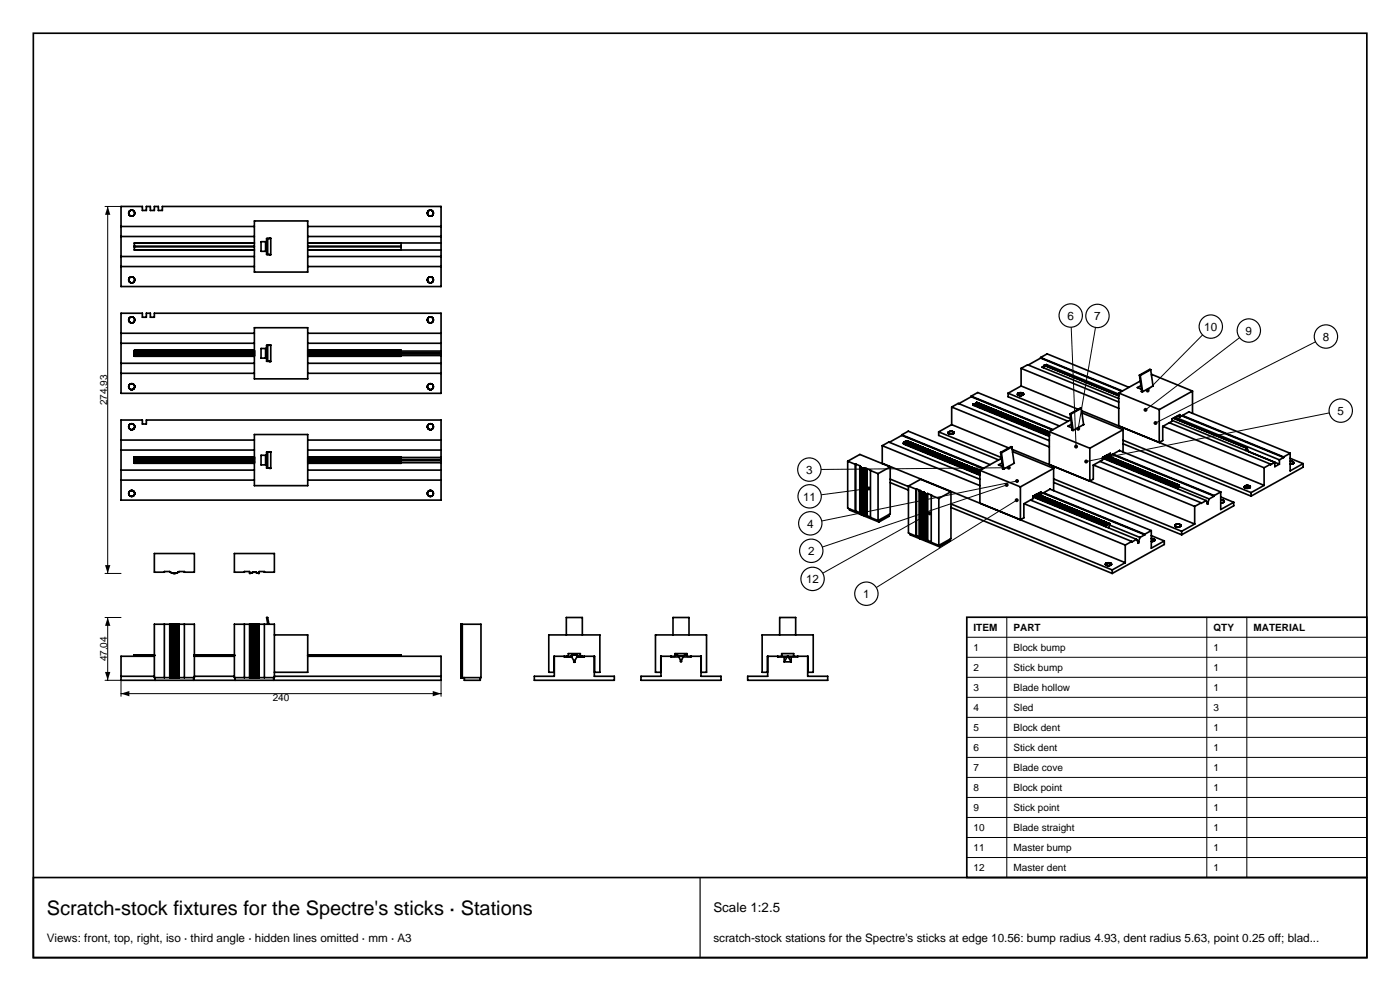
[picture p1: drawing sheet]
<svg xmlns="http://www.w3.org/2000/svg" width="420mm" height="297mm" viewBox="0 0 420 297" stroke-linecap="round" stroke-linejoin="round" font-family="sans-serif">
<g fill="none" stroke="#000" stroke-width=".5">
<path d="M10 10h400.1v277h-400.1zM36.3 61.9h6.4v1.2h1.2v-1.2h1.2v1.2h1.2v-1.2h1.2v1.2h1.2v-1.2h83.6v24h-96zM36.3 79.9h40M36.3 76.9h40M36.3 70.9h40M36.3 67.9h40M40 63.1l.1 .1M40.3 73.9h36M40.3 73.8h36M76.3 72.8h-36v2.1h36M76.3 66.2h16v15.3h-16zM78.3 72.4h1.4v2.9h-1.4z"/>
<path d="M80.3 71.5v4.8M80.8 71.5l.4-.1v5l-.4-.1M81.2 71.5h-1.2v4.8h1.2M92.3 79.9h40M92.3 76.9h40M92.3 70.9h40M92.3 67.9h40M92.3 74.9h40M92.3 73.9h28M92.3 73.8h28M120.3 72.9v2M128.4 64.4l-.1-1 .8-.4 .8 .4v1"/>
<path d="M128.4 64.4v.1M128.4 64.5l.3 .2M128.7 64.7h.1M129.6 64.7h-.8M129.6 64.6v.1M129.8 64.5l-.2 .1M129.9 64.4l-.1 .1M132.3 72.8l-40 .1M36.3 93.9h6.4v1.2h1.2v-1.2h1.2v1.2h1.2v-1.2h86v24h-96zM36.3 99.9h40M40 95.1l.1 .1M40 95.1h-.9l-.5 .8 .5 .8 .9-.1"/>
<path d="M40 83.1l.1 .1M40 83.1h-.9l-.5 .8 .5 .8 .9-.1M40.1 95.2l.1 .2M40.1 96.6h-.1M40.1 83.2l.3 .7-.3 .7M40.1 84.6h-.1M40.2 95.4h.1M40.3 95.4l.1 .8M40.3 96.3l-.2 .3M40.4 96.2l-.1 .1M76.3 98.2h16v15.3h-16zM92.3 99.9h40"/>
<path d="M128.4 83.4l-.1 .9 .8 .5 .8-.5v-.9M128.4 83.3v.1M128.7 83.1l-.3 .2M128.8 83h.6l.4 .3M128.8 83l-.1 .1M129.8 83.3l.1 .1M36.3 111.9h40M36.3 108.9h40M36.3 102.9h40M38.9 115.2l-.1 .1M40.3 105.8h36M40.3 106.1h36"/>
<path d="M40.3 105.2h36M40.3 106.6h36M40.3 106.7h36M40.3 106.5h36M40.3 106.4h36M40.3 106.3h36M40.3 106.2h36M40.3 105.9h36M40.3 105.7h36M40.3 105.6h36M40.3 105.5h36M40.3 105.4h36"/>
<path d="M40.3 105.3h36M40.3 105.1h36M40.3 105h36M76.3 105h-36v1.8h36M78.3 104.4h1.4v2.9h-1.4zM80.3 103.5v4.8M80.8 103.5l.4-.1v5l-.4-.1M81.2 103.5h-1.2v4.8h1.2M92.3 105h28v1.8h-28M92.3 111.9h40M92.3 108.9h40M92.3 102.9h40"/>
<path d="M92.3 105.2h40M92.3 106.7h28M92.3 106.6h28M92.3 106.5h28M92.3 106.4h28M92.3 106.3h28M92.3 106.2h28M92.3 106.1h28M92.3 105.9h28M92.3 105.8h28M92.3 105.7h28M92.3 105.6h28"/>
<path d="M92.3 105.5h28M92.3 105.4h28M92.3 105.3h28M92.3 105.1h28M92.3 105h28M128.7 115.1l-.5 .8 .5 .8M128.7 116.7h.1M128.8 115l.8 .1M128.8 115l-.1 .1M129.6 115.1h.1M129.6 115.1l.4 .5-.1 .7-.4 .4h-.7M132.3 105.7l-40 .1"/>
<path d="M132.3 106l-40 .1M132.3 106.6h-40M291.4 118.7l1.9-1.1 24.6 10.1M291.4 118.9l-3.8 2.1M291.4 118.7v.2M291.4 118.9l24.3 10M291.4 118.7l24.5 10.1M302.4 117.9v1l18 7.4M302.4 117.9l18.8 7.6M305.3 118.1v.1M305.3 118.1h.1M305.3 118.2v.1"/>
<path d="M305.3 118v.1M305.3 118h.1M305.3 118.3h.1M305.3 117.9v.1M305.4 117.9h-.1M305.4 118.3v.1M305.4 117.9h.1M305.4 118.4h.1M305.5 117.8l-.1 .1M305.5 118.4h.1M305.6 117.8h1.2M305.6 117.8h-.1"/>
<path d="M306.3 115.7l-3.9 2.2M306.3 110.4v5.3M306.3 115.7l17.1 7M306.3 110.4l2-1.1 27.3 11.2M306.3 110.4l29.3 12M306.8 117.8h.1M306.8 118.4h-1.2M306.8 117.8l.2 .1M306.8 118.4h.1M307 117.9v.1M307 118.3l-.2 .1M307 118h.1"/>
<path d="M307 118.3h.1M307 118.2v.1M307 118l.1 .1M307 118.2h.1M307.1 118.1h.1M307.1 118.2h-.1M307.1 118.1v.1M312.2 107.1l1.9-1 24.6 10M312.2 107.3l-3.7 2.1M312.2 107.1v.2M312.2 107.3l24.4 10M312.2 107.1l24.5 10.1"/>
<path d="M313.2 109.7l-.6 .3 23 9.4M313.2 109.5l-.2 .7M313.2 109.5l22.4 9.1M314 109.3v.4M314 109.3l21.6 8.8M314 109.3l-.5 .2M335.6 117.8v9.8M335.6 117.8l12.2 5M341.8 112.4l.3 .1M341.8 112.4l.7 5M342.1 112.5l.7 4.9M342.1 114.2l-6.5 3.6"/>
<path d="M342.3 115.6l-1.1 .6 1.2 .3M345.2 110.8l-3.1 1.7M345.2 110.8l-.2-.1-3.2 1.7M345.2 110.8l.8 4.8-3.3 1.8-.2-.2M345.4 112.3l.2-.1 12.1 5M357.7 117.2l-9.9 5.6M357.7 117.2v6.7M36.3 125.9h6.4v1.2h1.2v-1.2h88.4v24h-96zM36.3 134.9h40M36.3 131.9h40M38.9 127.2l-.1 .1M40.3 137.7h36"/>
<path d="M40.3 138.1h36M40.3 137.1h36M40.3 138.7h36M40.3 138.6h36M40.3 138.5h36M40.3 138.4h36M40.3 138.3h36M40.3 138.2h36M40.3 138h36M40.3 137.9h36M40.3 137.8h36M40.3 137.6h36"/>
<path d="M40.3 137.4h36M40.3 137.3h36M40.3 137h36M76.3 136.9h-36v2l36-.1M76.3 130.2h16v15.3h-16zM78.3 136.4h1.4v2.9h-1.4zM80.3 135.5v4.8M80.8 135.5l.4-.1v5l-.4-.1M81.2 135.5h-1.2v4.8h1.2M92.3 136.9h28v2l-28-.1M92.3 134.9h40M92.3 131.9h40"/>
<path d="M92.3 137.7h40M92.3 137.1h40M92.3 138.7h28M92.3 138.6h28M92.3 138.5h28M92.3 138.4h28M92.3 138.3h28M92.3 138.2h28M92.3 138.1h28M92.3 138h28M92.3 137.9h28M92.3 137.8h28"/>
<path d="M92.3 137.6h28M92.3 137.4h28M92.3 137.3h28M92.3 137.1h28M92.3 137h28M128.7 127.1l-.5 .8 .5 .8M128.7 128.7h.1M128.8 127l.8 .1M128.8 127l-.1 .1M129.6 127.1h.1M129.6 127.1l.4 .6-.1 .6-.4 .4h-.7M132.3 138l-40 .1"/>
<path d="M132.3 138.7h-40M254.3 138.2v14.1l2.3 .9M254.3 138.2l3.7-2 9.1 3.7M254.3 138.2l2.3 1M256.6 139.2v14M256.7 139.1v14.1M256.7 139.1l-.1 .1M256.7 139.1l1.2 .5M257.9 139.6v14.1M257.9 139.6l.1 .1M258 139.7v14.2M258 139.7v.1"/>
<path d="M258 139.8h.1M258 139.8l.1 .1M258.1 139.9v14.1M258.1 139.9h.1M258.1 139.9l.1 .1M258.2 140v14.1M258.2 140l.1 .1M264.7 138.8l-.1 .1M264.7 133.6v5.2M264.7 138.8l72.9 29.8M264.7 133.6l1.9-1.1 27.4 11.2M264.7 133.6l29.3 11.9"/>
<path d="M267.1 139.9v14.1l-3.7 2M267.1 139.9l-3.7 2M270.5 130.3l2-1.1 24.5 10.1M270.5 130.5l-3.7 2.1M270.5 130.3v.2M270.5 130.5l24.4 9.9M270.5 130.3l24.6 10M271 132.9l.1 .2 22.9 9.3M271 132.9l23 9.4M271 132.8v.1M271 132.8l23 9.4M271.1 132.8h-.1"/>
<path d="M271.1 132.8h.1M271.1 132.8l22.9 9.3M271.1 132.7v.1M271.1 132.7l22.9 9.3M271.2 132.7h-.1M271.2 132.7l22.8 9.3M271.3 132.6l-.1 .1M271.3 132.6l22.7 9.3M271.3 132.6h.1M271.3 132.6l22.7 9.2M271.4 132.5l-.1 .1M271.4 132.5l22.6 9.2"/>
<path d="M271.4 132.5h.1M271.5 132.4l-.1 .1M271.5 132.4h.1M271.5 132.4l22.5 9.2-22.5-9.2M271.6 132.3l22.4 9.2M271.6 132.3l-.1 .1M271.6 132.3h.1M271.7 132.3h-.1M271.7 132.3l22.3 9.1M271.7 132.3h.1M271.7 132.3l22.3 9M271.8 132.2l-.1 .1"/>
<path d="M271.8 132.2h.1M271.9 132.2h-.1M271.9 132.2l22.1 9M271.9 132.2h.1M272 132.2h-.1M272 132.2l22 9M272.1 132.2h-.1M272.1 132.2h.1M272.1 132.2l21.9 8.9M272.2 132.2h.1M281.6 129.4v1.1l18 7.3M281.6 129.4l18.8 7.7"/>
<path d="M284.4 129.7l.1 .1M284.4 129.7h.1M284.4 129.6v.1M284.5 129.6h-.1M284.5 129.8v.1M284.5 129.9h.1M284.5 129.5v.1M284.6 129.5h-.1M284.6 129.9h.1M284.6 129.5h.1M284.6 129.9v.1M284.6 129.4v.1"/>
<path d="M284.6 130l.2 .1M284.8 130.1h.1M284.9 130.1h.7M285.5 127.3l-3.9 2.1M285.5 122v5.3M285.5 127.3l17.1 7M285.5 122l2-1.1 27.3 11.2M285.5 122l29.3 12M285.6 129.3h.1M285.6 129.3l-1 .1M285.7 129.3l.3 .1M285.7 130.1h-.1"/>
<path d="M286 129.4l.1 .1M286 130l-.3 .1M286.1 129.5h.1M286.1 129.9l-.1 .1M286.1 129.9h.1M286.1 129.5l.1 .1M286.2 129.9h-.1M286.2 129.6h.1M286.2 129.8v.1M286.2 129.6v.1M286.2 129.8h.1M286.2 129.7h.1"/>
<path d="M286.2 129.7v.1M291.9 121.2l.1 .3 22.8 9.3M291.9 121.2h.1M291.9 121.2l22.9 9.4M292 121.2h-.1M292 121.2h.1M292.1 121.2h-.1M292.1 121.2l22.7 9.3M292.1 121.2h.1M292.2 121.2h-.1M292.3 121.1l-.1 .1M292.3 121.1l22.5 9.3-22.6-9.2"/>
<path d="M292.3 121.1h.1M292.4 121.1h-.1M292.4 121.1h.1M292.4 121.1l22.4 9.1M292.5 121l-.1 .1M292.5 121l22.3 9.2M292.6 121h-.1M292.6 121l22.2 9.1M292.6 121h.1M292.6 120.9l22.2 9.1M292.7 120.9l-.1 .1M292.7 120.9h.1"/>
<path d="M292.7 120.9l22.1 9M292.8 120.8l-.1 .1M292.8 120.8l22 9M292.9 120.8l21.9 8.9M292.9 120.7l-.1 .1M292.9 120.7l21.9 9M293 120.6l-.1 .1M293 120.6l21.8 9M293 120.6h.1M293 120.6l21.8 8.9M300.2 135.6l.2 .1M300.2 135.6l.7 4.9"/>
<path d="M300.4 135.7l.7 4.9M300.4 137.4l-6.4 3.6M300.6 138.7l-1.1 .6 1.3 .3M303.5 134l-.2-.1-3.1 1.7M303.5 134l-3.1 1.7M303.5 134l.7 4.8M303.7 134.7l54.7 22.4M303.8 135.5l.1-.1 12.2 5M304.2 138.8h.1M304.3 138.8l-3.2 1.8-.2-.2M314.8 129.4v9.8M314.8 129.4l12.1 4.9"/>
<path d="M321 124l.3 .1M321 124l.7 4.9M321.3 124.1l.7 4.9M321.3 125.8l-6.5 3.6M321.5 127.1l-1.1 .6 1.2 .4M324.4 122.4l-.3-.1-3.1 1.7M324.4 122.4l-3.1 1.7M324.4 122.4l.7 4.9M324.5 123.1l54.7 22.4M324.6 123.9l.2-.1 12.1 5M325.1 127.2l-3.2 1.8-.2-.2M326.9 134.3v9.9l1.1-.6v-4.2l2.8-1.6v-.7l2.3-1.3v.7"/>
<path d="M328 139.4l30.4 12.4M330 138.3l30.4 12.4M330.8 137.3l31.1 12.7M330.9 137.1l22 8.9M331 137l22 9M331.1 137l22 8.9M331.2 136.9l22 9M331.2 136.9l22.1 8.9M331.3 136.8l22 9M331.4 136.8l22 8.9M331.5 136.7l22 9M331.6 136.7l22 8.9"/>
<path d="M331.7 136.6l21.9 9M331.7 136.6l22 8.9M332.4 136.2l.7 .3M333.7 136.2l30.6 12.5M333.9 136.1l30.4 12.4M335.8 135l30.4 12.4M335.9 135l-2.8 1.5M335.9 135h.1M336.9 128.8l-10 5.5M336.9 128.8v6.7M336.9 133l38.4 15.7M336.9 131.9l38.4 15.7"/>
<path d="M347.8 122.8v9.8l1-.6v-4.2M348.9 127.8l30.3 12.4M350.8 126.7l30.4 12.4M351.6 126l32.2 13.1M352 125.3l22 9M352.1 125.3l22 9M352.5 125l31.3 12.8M353.2 124.7l.7 .3M353.9 125v-.7l-2.3 1.3v.7l-2.8 1.5M354.5 124.6l30.6 12.5M354.7 124.5l30.4 12.4M356.7 123.4l30.3 12.4"/>
<path d="M356.7 123.4l-2.8 1.6M356.7 123.4v.1M374 134.3l-.3 .7M374.1 134.3l.6 1.1M374.1 134.3h-.1M374.7 135.4h.1M381.2 139.1l-2 1.1M381.2 139.1v.2l1.2-.7v1.3l1.4-.8M383.8 137.8v1.3M385.1 136.9v.2M385.1 137.1l-1.3 .7M387 135.8v5.3l3.9-2.1"/>
<path d="M387 137.4l3.9 1.6M387 135.8l-1.9 1.1M387 138.3h.6M387.6 139.1h-.6M387.6 138.3h.1M387.7 139l-.1 .1M387.7 138.3l.3 .2M387.9 139h-.2M387.9 138.9v.1M388 138.5l.1 .1M388 138.8l-.1 .1M388.1 138.8h-.1"/>
<path d="M388.1 138.6h.1M388.1 138.8h.1M388.1 138.7v.1M388.1 138.6v.1M388.1 138.7h.1M390.9 139v1l-15.6 8.7M36.3 143.9h40M36.3 140.9h40M38.8 148.5h.1M92.3 143.9h40M92.3 140.9h40M128.7 147.1l-.5 .8 .5 .8"/>
<path d="M128.7 148.7h.1M128.8 147h.6l.5 .4 .1 .7-.4 .5M128.8 147l-.1 .1M129.6 148.7h-.8M129.6 148.6v.1M254.8 152.5v.3l8.9 3.6M256.7 153.2l1.2 .5M256.7 153.2h-.1M257.9 153.7h.1M258 153.7v.1M258 153.8v.1M258 153.9l.1 .1"/>
<path d="M258.1 154h.1M258.2 154v.1M258.2 154.1h.1M258.3 154.1l.1 .1M258.3 140.1v14M258.3 140.1h.1M258.4 154.2h.1M258.4 140.1v14.1M258.4 140.1h.1M258.4 140.1l.1 14.1M258.4 140.1l.1 .1M258.5 154.2v.1"/>
<path d="M258.5 154.3h.1M258.5 140.2v14.1M258.5 140.2h.1M258.6 154.3h.1M258.6 140.2v14.1M258.6 140.2l.1 .1M258.7 154.3h.1M258.7 140.3v14M258.7 140.3h.1M258.8 154.3l.1 .1M258.8 140.3v14M258.8 140.3h.1"/>
<path d="M258.9 154.4h.1M258.9 140.3v14.1M258.9 140.3h.1M259 154.4h.1M259 140.3v14.1M259 140.3l.1 .1M259.1 154.4l.1 .1M259.1 140.4v14M259.1 140.4h.1M259.2 154.5h.1M259.2 140.4v14.1M259.2 140.4h.1"/>
<path d="M259.3 154.5h.1M259.3 140.4v14.1M259.3 140.4h.1M259.4 154.5h.1M259.4 140.4v14.1M259.4 140.4h.1M259.5 154.5h.1M259.5 140.4v14.1M259.5 140.4h.1M259.6 154.5h.1M259.6 140.4v14.1M259.6 140.4h.1"/>
<path d="M259.7 154.5h.1M259.7 140.4v14.1M259.7 140.4h.1M259.8 154.5h.1M259.8 140.4v14.1M259.8 140.4h.1M259.9 154.5h.1M259.9 140.4v14.1M259.9 140.4h.1M260 140.4v14.1M260 154.5l1.1 .5M260 154.5h.1"/>
<path d="M260 140.4l1.1 .6M260 140.4h.1M261.1 141v14.1l2.3 .9M261.1 141l2.3 .9M263.4 141.9v14.1M263.7 155.9v.5M266.8 154.1v.6l-3.1 1.7M267.1 144.6l5.4 2.3M267.1 143.6l5.4 2.2M272.5 145.7v14l2.3 1M272.5 145.7l3.7-2.1 9.1 3.8M272.5 145.7l2.3 .9"/>
<path d="M273.1 160v.3l8.8 3.6M274.8 146.6v14.1M274.9 146.5l1.2 .5-.3 .2M274.9 146.5v14.1M274.9 146.5l-.1 .1M275.8 147.2v14.1l.1 .1M275.8 147.2l.1 .1M275.9 147.3v14.1M275.9 147.3h.1M276 147.3v14.1M276 147.3h.1M276.1 147.3v14.1"/>
<path d="M276.1 147.3h.1M276.2 147.3v14.1M276.2 147.3h.1M276.2 147.3h.2M276.3 147.3v14.1M276.4 147.3v14.1M276.4 147.3l.1 .1M276.5 147.4v14M276.5 147.4h.1M276.6 147.4v14.1M276.6 147.4h.1M276.7 147.4v14.1"/>
<path d="M276.7 147.4h.1M276.8 147.4v14.1M276.8 147.4h.1M276.8 147.4l.1 .1M276.9 147.5v14M276.9 147.5h.1M277 147.5v14.1M277 147.5h.1M277 147.5l.1 14.1M277.1 147.5v.1M277.1 147.6v14M277.1 147.6h.1"/>
<path d="M277.2 147.6v14.1M277.2 147.6h.1M277.3 147.6v14.1M277.3 147.6h.1M277.3 147.6l.1 14.1M277.3 147.6l.1 .1M277.4 147.7h.1M277.4 147.7v14.1M277.5 147.7v14.1M277.5 147.7v.1M277.5 147.8h.1M277.6 147.8v14.1"/>
<path d="M277.6 147.8h.1M277.6 147.8v.1M277.6 147.9l.1 14.1M277.6 147.9h.1M277.7 147.9h.1M277.7 147.9l.1 14.2M277.7 147.9v.1M277.7 148h.1M277.8 148h.1M277.8 148v14.1M277.8 148l.1 .1M277.9 148.1v14.1"/>
<path d="M278.3 147.9l1.1 .6M278.3 147.9v14.1M278.3 147.9l-.4 .2M279.4 148.5v14l2.2 1M279.4 148.5l2.2 .9M281.6 149.4v14.1M285.3 152.1l48.4 19.8M285.3 151l48.4 19.8M285.3 147.4l-3.7 2M285.3 147.4v14l-3.7 2.1M294 141v9.8M294 141l12.1 4.9"/>
<path d="M306.1 145.9v9.9l1.1-.6v-4.2l2.7-1.6v-.7M307.2 150.9l30.4 12.5M309.2 149.9l30.3 12.4M309.9 149l31.1 12.6M309.9 148.8l21.8 8.9M309.9 148.7l21.9 8.9M310 148.7l21.8 8.9M310.1 148.6l21.8 8.9M310.2 148.6l21.8 8.9M310.3 148.5l21.7 8.9M310.3 148.5l21.8 8.8M310.4 148.4l21.8 8.9"/>
<path d="M310.5 148.4l21.7 8.8M310.6 148.4l21.7 8.8M310.7 148.3l21.7 8.8M310.8 148.3l21.6 8.8M310.8 148.2l21.8 8.8M310.9 148.2l21.8 8.8M311 148.1l21.8 8.9M311.1 148.1l21.9 8.9M311.5 147.8l.8 .3M312.3 148.1v-.7l-2.4 1.3M312.9 147.8l30.5 12.5M313.1 147.7l30.3 12.4"/>
<path d="M315 146.6l30.4 12.4M315.1 146.6l-2.8 1.5M316.1 140.4l-10 5.5M316.1 140.4v6.6M316.1 144.6l38.4 15.7M316.1 143.5l38.4 15.7M331.7 157.7l.2 .2M331.8 157.7h-.1M331.8 157.6v.1M331.8 157.6h.1M332 157.5l-.2 .1M332 157.4v.1"/>
<path d="M332.1 157.3l-.1 .1M332.2 157.3h-.1M332.2 157.2v.1M332.2 157.2h.1M332.3 157.2h-.1M332.4 157.1l-.1 .1M332.4 157.1h.1M332.5 157.1h-.1M332.6 157l-.1 .1M332.6 157h.1M332.7 157h-.1M332.7 157h.1"/>
<path d="M332.8 157h-.1M332.8 157h.1M332.9 157.4l9.1 3.7M332.9 157h.1M333 157h.1M333 157l-.4 1.2M345.4 159v5.3l3.9-2.2M345.4 159l-2 1.1M352.5 157.5h.1M352.5 157.5v.1M352.5 157.4v.1M352.5 157.6h.1"/>
<path d="M352.5 157.4h.1M352.5 157.6v.1M352.5 157.7l.5 .2M352.6 146l.2 .3M352.7 146h-.1M352.7 146h.1M352.8 146h-.1M352.8 146l-22-8.9 21.8 8.9M352.8 146h.1M352.9 146h-.1M352.9 146h.1M353 157.1l-.5 .3"/>
<path d="M353 157.9h.1M353 146h-.1M353 146h.1M353.1 157.1h.7M353.1 157.1h-.1M353.1 145.9l-.1 .1M353.1 145.9h.1M353.2 145.9h-.1M353.2 145.9h.1M353.3 145.8l-.1 .1M353.3 145.8h.1M353.4 145.8h-.1"/>
<path d="M353.4 145.7v.1M353.5 145.7h-.1M353.6 145.6l-.1 .1M353.6 145.6h.1M353.6 145.8l9.1 3.7M353.6 145.5v.1M353.7 145.5h-.1M353.7 145.4v.1M353.8 145.4l-22-8.9 21.9 9M353.8 145.4l-.4 1.2M353.8 145.4h-.1M353.8 157.1l.1 .1"/>
<path d="M353.8 157.9h-.7M353.9 157.2l.3 .2M353.9 157.9h-.1M354.2 157.7l-.3 .2M354.2 157.4h.1M354.2 157.6v.1M354.3 157.4v.1M354.3 157.5h.1M354.3 157.5l-.1 .1M354.5 159.2v1.1M358.4 157.1l-3.9 2.1M358.4 151.8v5.3"/>
<path d="M360.4 150.7l-2 1.1M361.9 150l-1.5 .9v-.2M361.9 150l.3 1.1 .2-.1M362.1 150.4l.3 .1M362.2 150.9l.2 .1M362.4 150.5v.5M362.7 149.5l-.3 1M364.3 148.7l-1.6 .8M364.3 148.5v.2M366.2 149.8l.7 .1M366.2 147.4v5.3l3.9-2.2M366.2 148.9l3.9 1.6"/>
<path d="M366.2 147.4l-1.9 1.1M366.9 149.9l.1 .1M366.9 150.6l-.7 .1M367 150.6h-.1M367 150l.2 .1M367.1 150.5l-.1 .1M367.1 150.5h.1M367.2 150.5h-.1M367.2 150.1h.1M367.2 150.4v.1M367.2 150.4h.1M367.2 150.1l.1 .1"/>
<path d="M367.3 150.4h-.1M367.3 150.2h.1M367.3 150.3v.1M367.3 150.3h.1M367.3 150.2v.1M370.1 150.5v1.1l-15.6 8.7M373.3 145.9v.1M373.3 145.9h.1M373.3 146l.1 .1M373.3 145.8v.1M373.3 145.8h.1M373.4 145.8h-.1"/>
<path d="M373.4 146.1h.1M373.4 146.1l.2 .2M373.6 145.6l-.2 .2M373.6 146.3h.1M373.7 145.6h1.1M373.7 145.6h-.1M374.8 145.6h.1M374.9 145.6l.1 .1M375 145.7h.1M375 146.1l-1.3 .2M375 145.7v.1M375 146.1h.1"/>
<path d="M375 145.8h.1M375.1 145.8h.1M375.1 146l-.1 .1M375.1 145.8v.1M375.1 146h.1M375.1 145.9h.1M375.1 145.9v.1M375.3 147.6v1.1M379.2 140.2v5.3M379.2 145.5l-3.9 2.1M46.3 165.9h12v5.6l-4.6-.2-1.4 .6-1.4-.6-4.6 .2zM70.3 165.9h12v5.6l-4.5-.2v.5l-1.5-.3-1.4 .3v-.5l-4.6 .2z"/>
<path d="M274.9 160.6l.9 .3M274.9 160.6l-.1 .1M275.9 161.4h.1M276 161.4h.1M276.1 161.4h.1M276.2 161.4h.1M276.3 161.4h.1M276.4 161.4h.1M276.5 161.4h.1M276.5 161.4l.1 .1M276.6 161.5h.1M276.7 161.5h.1"/>
<path d="M276.8 161.5h.1M276.9 161.5l.1 .1M277 161.6h.1M277.1 161.6h.1M277.1 161.6l.1 .1M277.2 161.7h.1M277.3 161.7h.1M277.4 161.7v.1M277.4 161.8h.1M277.5 161.8l.1 .1M277.6 161.9l.1 .1M277.7 162h.1"/>
<path d="M277.7 162l.1 .1M277.8 162.1h.1M277.8 162.1l.1 .1M278.3 162l1.1 .4M278.3 162l-.4 .2M281.9 163.3v.6M285 161.6v.5l-3.1 1.8M331.6 169.1h.1M331.6 169.1l.1 .1M331.7 169l-.1 .1M331.7 169.2h.1M331.7 169.2v.1"/>
<path d="M331.7 168.9v.1M331.7 169.3h.1M331.8 168.9h-.1M331.8 169.3l.6 .2 .7-.1M333.1 168.8h.1M333.1 168.8l-.7-.1-.6 .2M333.2 168.8l.2 .1M333.2 169.4h-.1M333.4 168.9v.1M333.4 169.2l-.2 .2M333.4 169h.1M333.4 169.2h.1"/>
<path d="M333.4 169v.1M333.4 169.1h.1M333.4 169.1v.1M333.7 170.8v1.1M337.6 163.4v5.2M337.6 168.6l-3.9 2.2M339.5 162.3l-1.9 1.1M341 161.6l-1.5 .8v-.1M341 161.6l.4 1.2 .2-.1M341.2 162.1l.4 .2M341.4 162.6l.2 .1M341.6 162.3v.4"/>
<path d="M342 161.1l-.4 1.2M343.4 160.1v.2M343.4 160.3l-1.4 .8M345.4 160.5l3.9 1.6M345.4 161.4l.8 .1M346.2 162.2l-.8 .1M346.2 161.5v.1M346.2 162.1v.1M346.2 161.6h.1M346.3 162.1h-.1M346.3 161.6l.1 .1M346.4 161.7h.1"/>
<path d="M346.4 162l-.1 .1M346.4 162h.1M346.4 161.7v.1M346.4 161.9v.1M346.4 161.8h.1M346.5 161.9h-.1M346.5 161.8h.1M346.5 161.9h.1M346.5 161.8v.1M349.3 162.1v1.1l-15.6 8.7M40.3 196.6h6M40.3 196.5h6"/>
<path d="M40.3 196.4h6M40.3 196.3h6M46.3 196.7h-10v7.2h96v-7.2h-40M46.3 196.3h-6v.4M46.3 187.1h12v16h-12zM49.3 187.1v16M50.9 187.1v16M51 187.1v16M51.1 187.1v16M51.2 187.1v16M51.3 187.1v16M51.4 187.1v16"/>
<path d="M51.5 187.1v16M51.6 187.1v16M51.7 187.1v16M51.8 187.1v16M51.9 187.1v16M52 187.1v16M52.1 187.1v16M52.2 187.1v16M52.3 187.1v16M52.4 187.1v16M52.5 187.1v16M52.6 187.1v16"/>
<path d="M52.7 187.1v16M52.8 187.1v16M52.9 187.1v16M53 187.1v16M53.1 187.1v16M53.2 187.1v16M53.3 187.1v16M53.4 187.1v16M53.5 187.1v16M53.6 187.1v16M53.7 187.1v16M55.3 187.1v16"/>
<path d="M58.3 196.7h12M58.3 196.6h12M58.3 196.5h12M58.3 196.4h12M58.3 196.3h12M70.3 187.1h12v16h-12zM73.3 187.1v16M74.9 187.1v16M75.1 187.1v16M75.2 187.1v16M75.3 187.1v16M75.4 187.1v16"/>
<path d="M75.5 187.1v16M75.6 187.1v16M75.7 187.1v16M75.8 187.1v16M75.9 187.1v16M76 187.1v16M76.1 187.1v16M76.2 187.1v16M76.3 187.1v16M76.4 187.1v16M76.5 187.1v16M76.6 187.1v16"/>
<path d="M76.7 187.1v16M76.8 187.1v16M76.9 187.1v16M77 187.1v16M77.1 187.1v16M77.2 187.1v16M77.3 187.1v16M77.4 187.1v16M77.5 187.1v16M77.8 187.1v16M79.3 187.1v16M80.3 187.1l-.3-2h.3l.4 2"/>
<path d="M82.3 190.3h10v11.2h-10M92.3 196.6h28M92.3 196.5h28M92.3 196.4h28M92.3 196.3h28M92.3 196.3h28v.4M138.3 187.1h6v16h-6zM138.7 187.1v16M164.6 190.3h15.4v11.2h-1.6v-4.8h-4.3v-.8h-3.6v.8h-4.3v4.8h-1.6zM166.3 196.7v6h-6v1.2h24v-1.2h-6v-6M169.3 196.7v.2h2.2l.6 1.1v.5h.4v-.5l.6-1.1h2.2v-.2M169.9 190.3v-5.2h4.8v5.2"/>
<path d="M171.3 196.6l-.2 .2-1.2-.1M171.3 196.6h.1M171.5 196.5h.1M171.5 196.5l-.2 .1M171.6 196.4l-.2 .1M171.6 196.4h.1M171.8 196.4h-.2M171.8 196.4h.1M172 196.3h.1M172 196.3l-.1 .1M172.1 196.3h-.1M172.1 196.3h.1"/>
<path d="M172.5 196.3h-.4M172.5 196.3h.1M172.6 196.3h.1M172.7 196.3l.1 .1M172.8 196.4h.1M172.9 196.4h.1M173 196.4l.1 .1M173.1 196.5h.1M173.2 196.5h.1M173.2 196.5l.1 .1M173.3 196.6h.1M173.3 196.6l.2 .2 1.2-.1"/>
<path d="M196.6 190.3h15.4v11.2h-1.6v-4.8h-4.3v-.8h-3.6v.8h-4.3v4.8h-1.6zM198.3 196.7v6h-6v1.2h24v-1.2h-6v-6M201.3 196.7v.2h2.3M201.9 190.3v-5.2h4.8v5.2M202.5 196.2l.9 .3M203.4 196.5l.7 1.3v.5h.4v-.5l.7-1.3M203.4 196.5l.2 .1M203.6 196.6l.3 .1M203.6 196.6h.3M203.9 196.6l.1 .1M203.9 196.7h.2M204 196.7h.1"/>
<path d="M204.1 196.7h.2M204.1 196.7h.1M204.2 196.7h.1M204.4 196.7h-.1M204.5 196.7h-.1M204.5 196.7h-.2M204.6 196.7h-.1M204.7 196.7h-.2M204.7 196.6l-.1 .1M204.9 196.6h-.2M204.9 196.6h.1M205 196.6l-.3 .1"/>
<path d="M205 196.6h.1M205.2 196.5l-.2 .1M205.2 196.5h-.1M206.1 196.2l-.9 .3M207.3 196.7v.2h-2.3M228.6 190.3h15.4v11.2h-1.6v-4.8h-12.2v4.8h-1.6zM230.3 196.7v6h-6v1.2h24v-1.2h-6v-6M233.3 196.7v.2h2.8M233.9 190.3v-5.2h4.8v5.2M234.5 196.7v-.8h3.6v.8M235.3 196.9v1.5M236.2 196.7l-.9 1.7"/>
<path d="M236.4 196.7l.9 1.7M237.4 196.9v1.5h-2.1M239.3 196.7v.2h-2.8M36.3 202.7h10M46.5 203.1v.8M58.1 203.1v.8M58.3 202.7h12M70.5 203.1v.8M82.1 203.1v.8M82.3 202.7h50M139.3 203.1v.8h4.8v-.8"/>
<circle cx="39.5" cy="63.9" r=".9"/>
<circle cx="129.1" cy="95.9" r=".9"/>
<circle cx="39.5" cy="115.9" r=".9"/>
<circle cx="39.5" cy="127.9" r=".9"/>
<circle cx="39.5" cy="147.9" r=".9"/>
</g>
<path d="M31.5 61.9h4.8M32.3 61.9v110M398.8 123.7l-72.9 14.6M31.5 171.9h4.8M31.5 185.1h4.8M32.3 185.1v18.8M31.5 203.9h4.8v4.8M36.3 207.9h96M132.3 203.9v4.8" fill="none" stroke="#000" stroke-width=".3"/>
<g fill="#000">
<path d="M32.3 61.9l.8 2.5h-1.6zM31.5 169.4h1.6l-.8 2.5zM32.3 185.1l.8 2.5h-1.6zM31.5 201.4h1.6l-.8 2.5zM36.3 207.9l2.5-.8v1.6zM129.8 207.1l2.5 .8-2.5 .8z"/>
<circle cx="325.9" cy="138.3" r=".6"/>
</g>
<circle cx="402.2" cy="123.1" r="3.5" fill="#fff" stroke="#000" stroke-width=".35"/>
<path d="M394.7 102.4l-48 24.4" fill="none" stroke="#000" stroke-width=".3"/>
<circle cx="346.7" cy="126.8" r=".6" fill="#000"/>
<circle cx="397.8" cy="100.9" r="3.5" fill="#fff" stroke="#000" stroke-width=".35"/>
<path d="M371.9 101.2l-28.3 21.6" fill="none" stroke="#000" stroke-width=".3"/>
<circle cx="343.6" cy="122.8" r=".6" fill="#000"/>
<circle cx="374.6" cy="99.1" r="3.5" fill="#fff" stroke="#000" stroke-width=".35"/>
<path d="M360.8 100.4l-16.5 16.6" fill="none" stroke="#000" stroke-width=".3"/>
<circle cx="344.3" cy="117" r=".6" fill="#000"/>
<circle cx="363.2" cy="97.9" r="3.5" fill="#fff" stroke="#000" stroke-width=".35"/>
<path d="M328.7 98.1l-5.3 30.4" fill="none" stroke="#000" stroke-width=".3"/>
<circle cx="323.4" cy="128.5" r=".6" fill="#000"/>
<circle cx="329.2" cy="94.7" r="3.5" fill="#fff" stroke="#000" stroke-width=".35"/>
<path d="M321.4 98.1l1.4 35.7" fill="none" stroke="#000" stroke-width=".3"/>
<circle cx="322.8" cy="133.8" r=".6" fill="#000"/>
<circle cx="321.2" cy="94.6" r="3.5" fill="#fff" stroke="#000" stroke-width=".35"/>
<path d="M302.6 140.2l-56.3 .5" fill="none" stroke="#000" stroke-width=".3"/>
<circle cx="302.6" cy="140.2" r=".6" fill="#000"/>
<circle cx="242.8" cy="140.7" r="3.5" fill="#fff" stroke="#000" stroke-width=".35"/>
<path d="M260.7 146.4l-14.3 1.9" fill="none" stroke="#000" stroke-width=".3"/>
<circle cx="260.7" cy="146.4" r=".6" fill="#000"/>
<circle cx="242.9" cy="148.8" r="3.5" fill="#fff" stroke="#000" stroke-width=".35"/>
<path d="M305.1 144.2l-58.6 11.9" fill="none" stroke="#000" stroke-width=".3"/>
<circle cx="305.1" cy="144.2" r=".6" fill="#000"/>
<circle cx="243.1" cy="156.8" r="3.5" fill="#fff" stroke="#000" stroke-width=".35"/>
<path d="M302 145.3l-55.3 18.7" fill="none" stroke="#000" stroke-width=".3"/>
<circle cx="302" cy="145.3" r=".6" fill="#000"/>
<circle cx="243.4" cy="165.1" r="3.5" fill="#fff" stroke="#000" stroke-width=".35"/>
<path d="M278.9 153.8l-32.1 18" fill="none" stroke="#000" stroke-width=".3"/>
<circle cx="278.9" cy="153.8" r=".6" fill="#000"/>
<circle cx="243.8" cy="173.5" r="3.5" fill="#fff" stroke="#000" stroke-width=".35"/>
<path d="M305 149.9l-42.1 26.2" fill="none" stroke="#000" stroke-width=".3"/>
<circle cx="305" cy="149.9" r=".6" fill="#000"/>
<circle cx="259.9" cy="177.9" r="3.5" fill="#fff" stroke="#000" stroke-width=".35"/>
<path d="M290 185h120.1v78h-120.1z" fill="#fff" stroke="#000" stroke-width=".5"/>
<g fill="none" stroke="#000" stroke-width=".3">
<path d="M290 191h120.1M290 197h120.1M302 185v78M362 185v78M374 185v78M290 203h120.1M290 209h120.1M290 215h120.1M290 221h120.1M290 227h120.1M290 233h120.1M290 239h120.1"/>
<path d="M290 245h120.1M290 251h120.1M290 257h120.1"/>
</g>
<path d="M10 263h400.1v24h-400.1z" fill="none" stroke="#000" stroke-width=".5"/>
<path d="M210 263v24" fill="none" stroke="#000" stroke-width=".35"/>
<text font-size="6" x="14" y="274.2">Scratch-stock fixtures for the Spectre's sticks · Stations</text>
<text font-size="4" x="214" y="273.4">Scale 1:2.5</text>
<g font-size="3.5">
<text x="320.2" y="95.8">6</text>
<text x="328.3" y="95.9">7</text>
<text x="361.3" y="99.1">10</text>
<text x="373.7" y="100.3">9</text>
<text x="396.8" y="102.1">8</text>
<text x="401.3" y="124.3">5</text>
<text x="241.8" y="142">3</text>
<text x="240.9" y="150">11</text>
<text x="242.1" y="158.1">4</text>
<text x="242.4" y="166.3">2</text>
<text x="241.8" y="174.8">12</text>
<text x="258.9" y="179.2">1</text>
<text x="14" y="282.3">Views: front, top, right, iso · third angle · hidden lines omitted · mm · A3</text>
<text x="214" y="282.3">scratch-stock stations for the Spectre's sticks at edge 10.56: bump radius 4.93, dent radius 5.63, point 0.25 off; blad...</text>
</g>
<g font-size="3">
<text x="32.2" y="121.5" transform="rotate(-90 32.2 121.5)">274.93</text>
<text x="292" y="189.1">ITEM</text>
<text x="304" y="189.1">PART</text>
<text x="364" y="189.1">QTY</text>
<text x="376" y="189.1">MATERIAL</text>
<text x="292" y="195.1">1</text>
<text x="304" y="195.1">Block bump</text>
<text x="364" y="195.1">1</text>
<text x="32.2" y="198.2" transform="rotate(-90 32.2 198.2)">47.04</text>
<text x="292" y="201.1">2</text>
<text x="304" y="201.1">Stick bump</text>
<text x="364" y="201.1">1</text>
<text x="292" y="207.1">3</text>
<text x="304" y="207.1">Blade hollow</text>
<text x="364" y="207.1">1</text>
<text x="81.8" y="210.2">240</text>
<text x="292" y="213.1">4</text>
<text x="304" y="213.1">Sled</text>
<text x="364" y="213.1">3</text>
<text x="292" y="219.1">5</text>
<text x="304" y="219.1">Block dent</text>
<text x="364" y="219.1">1</text>
<text x="292" y="225.1">6</text>
<text x="304" y="225.1">Stick dent</text>
<text x="364" y="225.1">1</text>
<text x="292" y="231.1">7</text>
<text x="304" y="231.1">Blade cove</text>
<text x="364" y="231.1">1</text>
<text x="292" y="237.1">8</text>
<text x="304" y="237.1">Block point</text>
<text x="364" y="237.1">1</text>
<text x="292" y="243.1">9</text>
<text x="304" y="243.1">Stick point</text>
<text x="364" y="243.1">1</text>
<text x="292" y="249.1">10</text>
<text x="304" y="249.1">Blade straight</text>
<text x="364" y="249.1">1</text>
<text x="292" y="255.1">11</text>
<text x="304" y="255.1">Master bump</text>
<text x="364" y="255.1">1</text>
<text x="292" y="261.1">12</text>
<text x="304" y="261.1">Master dent</text>
<text x="364" y="261.1">1</text>
</g>
</svg>
